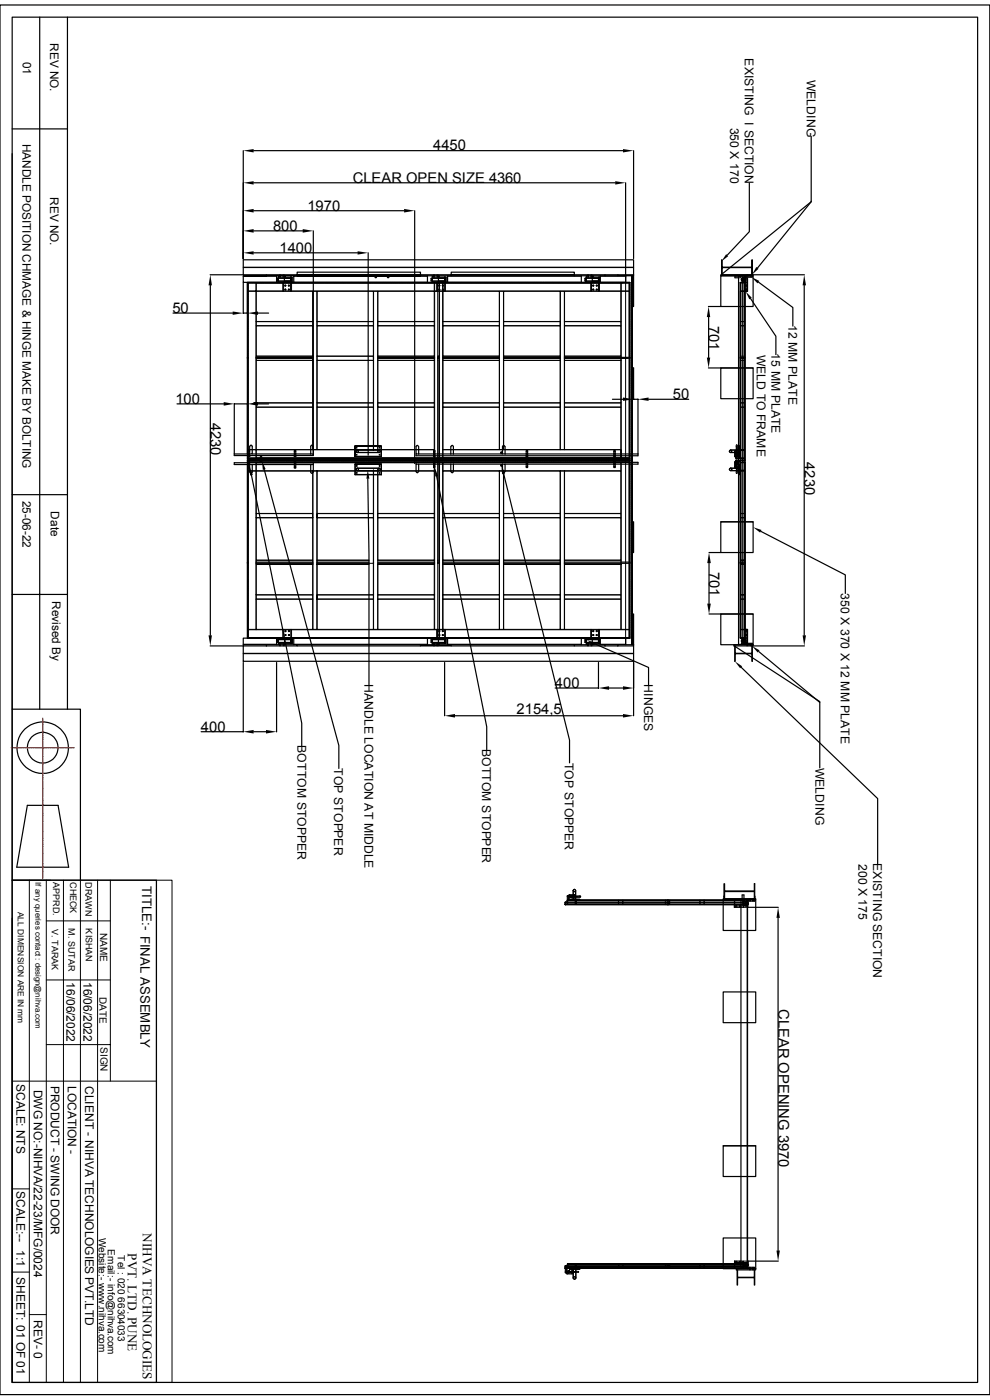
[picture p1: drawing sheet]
<svg xmlns="http://www.w3.org/2000/svg" width="210mm" height="297mm" viewBox="0 0 210 297" stroke-linecap="round" stroke-linejoin="round" font-family="sans-serif">
<g fill="none" stroke="#000" stroke-width=".25">
<path d="M0 1.1h210v294.8h-210zM2.6 3.6h204.8v289.7h-204.8zM8.4 3.6v146.9M14.3 3.6v146.9M2.6 32.6v117.9h14.5v36.2M2.6 27.3h11.7M51.6 32v22.9M53.8 32h78.4M53.8 38.8h76.7M132.7 38.8v21.1h-5.4v-1.3M134.4 32v22.9M159 38.8v10.3l-4.7 5"/>
<path d="M172.1 29v13.8l-11.4 14.1M44.6 58.3h7M51.6 58.6v1.3h7.1v-1.3M51.6 59.9v6.6M52.5 59.9l.1 16.1zM52.5 59.9v6.6M52.5 59.9h.1M52.5 59.9v.3v-.3h.2M52.5 59.9h81.1M53.8 53.6h22.1M53.8 44.7h31.9M53.8 49h10.4"/>
<path d="M56.1 59.9h-3.6M56.2 59.9h1.2M56.5 58.3h6.5v.2h-6.5zM56.5 58.5l-4.9 .1 7.1-.1M56.5 58.3h-4.9v-3.2h82.8v3.2M57.4 59.9h.3M57.8 59.9h4M58.9 59.6h.1zM59.1 58.5v.3h1.2v-.3M59.1 59.1h-.3v.5h.3M60.3 58.8h1.6M60.3 58.8v1.1h-.1"/>
<path d="M60.5 58.5v.3h-.2M61.6 58.8l.1 1M61.6 58.8v1.1M61.9 58.8v1h-2.8v-1M61.9 59.9h1.1M61.9 58.8v1M62.3 58.5v.1M62.3 58.6h7.1M63 58.5h26.2M63 57.7h26.2v.6h-26.2zM63 58.3h.1M63 58.3h26.2"/>
<path d="M63.1 59.9h.3M63.5 59.9h4M66.5 49v47.6h-3.8M67.6 59.9h1.1M68.8 59.9h.3M69.2 59.9h4M69.6 58.6h10M73.2 59.9h.3M73.6 59.9h.8M74.5 59.9h.3M74.8 59.9h4M78.1 53.6v43"/>
<path d="M78.9 59.9h.3M79.3 59.9h.8M79.8 58.6h2.5M80.1 59.9h.3M80.5 59.9h4M82.5 58.6h8.2M84.6 59.9h.3M85 59.9h1.1M86.2 59.9h4M88 44.7v53.6M89.2 58.3h-26.2M90.3 59.9h.3"/>
<path d="M90.6 59.9h1.2M90.7 58.5v1.4h-28.4v-1.3M91.6 59.3h.1M91.6 59.2v.2zM91.7 59.1h-.3v.5h.3M91.7 58.5v.3h1.3v-.3M91.7 58.8v1h2.9M92.9 60v16M93 58.8h1.6M93 58.8v1.1l-.1 .1h40.6M93.2 58.5v.3h-.2M93.2 59.9h-40.7"/>
<path d="M93.2 60v36.3M93.6 59.9h-1.7M93.9 59.9h-.3M94.3 58.8v1.1M94.6 58.8v1zM95 58.6v1.3h28.3v-1.3M95 58.5v.1M95.7 57.7h26.1v.6h-26.1zM95.7 58.3h26.1M95.7 58.3v.2h-6.5M95.7 58.3h-6.5v.2M95.7 58.5h35.4"/>
<path d="M98 59.9h-4M98.4 59.9h-.3M99.6 59.9h-1.1M99.7 59.9h4M103.8 59.9h.3M104.1 59.9h1.2M105.4 59.9h3.9M109.4 59.9h.3M109.8 59.9h1.2M111 59.9h4M115.1 59.9h.3M115.5 59.9h1.1"/>
<path d="M116.7 59.9h.3M117.1 59.9h3.6M120.8 59.9h.3M121.2 59.9h1.1M121.8 58.3h6.6v.2M121.8 58.3v.2M122.4 59.9h.3M122.8 59.9h3.9M123.3 58.5l-28.3 .1M124.2 59.1h.1zM124.4 58.5v1.3h2.9l-.1-1M124.4 59.1h-.3v.5h.3"/>
<path d="M125.6 58.8h1.4v1.1M125.6 58.8v1.1M125.6 58.5v.3h-1.2M125.9 58.5v.3h-.3M126.8 59.9h1.2M127 58.8v1M127.2 58.8h-.2M127.2 58.8h.1M127.3 58.5h5.4M128.1 59.9h.3M128.4 58.3h2.7M128.4 59.9h4"/>
<path d="M131.1 58.3h3.3v.2h-3.3zM132.5 59.9h1.1v16.1l-.1-16M133.3 59.9h.3v.3l-.1-.2M133.6 59.9h.1M133.5 60h.1M134 58.5v37.8M134.1 58.5v37.8M134.2 58.5v6.5h.2v-6.5M152.9 58.3h6.9v.2h-6.9zM152.9 58.5h6.9v6.5h-6.9zM153.1 57.7v.6M153.1 55.1l.1 1.6h6.3l.1-1.6v3.2l-.1-1.5h-6.3l-.1 1.5z"/>
<path d="M156.7 58.6h-.8v.3h.8M156.7 58.5v78.3M158 59l.2 .2-.2 .4M158.1 59.9h.2v1.9M158.1 58.9l.1 .3-.1 .5M158.1 58.8h.1M158.1 58.5v78.3M158.2 58.5v.3h1.4v-.3M158.3 59.9v-.9h.3v2.8h-.5M159.6 57.7v.6h11M160.9 59.9l7.3 5.3v4M172.1 42.7l-19.1 15.6"/>
<path d="M36.7 66.4h12.7M44.6 60.5v74.3M51.6 66.4h.9M52.5 60.2v.3M52.5 60.6v1.2M52.5 61.8v.3M52.5 62.2v3.6M52.5 65.9v.3M52.5 66.3v1.1M52.5 67.5v4M52.5 71.6v.3M52.5 72v1.1"/>
<path d="M52.5 73.2v24.8M52.6 76h.1M52.6 75.8h-.1v20.5M54.3 76h12.1M54.3 75.8h12.1M54.7 66.4h2.3M79.2 76h.1M79.2 75.8h.1M80.1 76h12.1M80.1 75.8h12.1M92.9 75.8v20.5M93.9 75.8h12.1"/>
<path d="M93.9 76h12.1M106.8 75.8h12.1M106.8 76h12.1M119.7 75.8h13.9v20.5M119.7 76h13.8M133.6 60.2v.3M133.6 60.6v1.2M133.6 61.8v.3M133.6 62.2v3.6M133.6 65.9v.3M133.6 66.3v1.1M133.6 67.5v4"/>
<path d="M133.6 71.6v.3M133.6 72v1.1M133.6 73.2v47.8M134.2 78.1h.2v6.5h-.2zM150.3 78.1h9.5M150.3 65h2.6M150.3 67.3v8.6M152.9 78.1h6.9v6.5h-6.9zM159.2 63.3l5.4 8v3.9M170.6 60.5v74.3M37.5 85.7h10M49.7 96.3h3"/>
<path d="M52.5 97.2v.4zM52.5 98.6l.1 20.9M52.5 85.7h-2.8v10.9h3M52.5 96.6v.6h.1M52.7 99.1h.3v.2h-.3zM52.7 95.5h.3v.3h-.3zM52.7 99.1v-1.2h.3v1.2M52.7 95.8v1h.3M52.7 98.2h-3v.4h3M53 96.6h9.4M53 98.2h9.4M53 98.6h.5v1.6l-.2 .2-.3-.2v-.9"/>
<path d="M53 95.5v-.8l.3-.3 .2 .3v1.6h-.5M53 95.8v1.1h-.3v-.1M53.1 97.7l-.6-.1v.6M53.1 97.6h-.5l40.6 .1M53.1 98.1l-.6-.1v23M53.2 97.7h.3M53.2 97.6h.3M53.2 98.1h.3M53.5 96.3h8.9M53.5 98.6h8.9M53.6 97.7h1.1M53.6 97.6h1.1"/>
<path d="M53.6 98.1h1.1M54.7 85.7h2.3M54.8 97.7h4M54.8 97.6h4M54.8 98.1h4M55.2 97.7h.3v.2l-.1 .1zM55.2 96.9h.3v.2l-.1 .1zM56 99.6l15.9 58.6v4.8M58.9 97.7h.3M58.9 97.6h.3M58.9 98.1h.3M59.3 97.7h1.1"/>
<path d="M59.3 97.6h1.1M59.3 98.1h1.1M60.5 97.7h4M60.5 97.6h4M60.5 98.1h4M62.4 95.8h.3v1h-.3zM62.4 98.1h.3v1h-.3zM62.4 95.8v-.3h.3v.3M62.4 96.8v.1h.3v-.1M62.4 98.1v-.2h.3v.2M62.4 99.1v.2h.3v-.2M62.7 98.2h3.8v2"/>
<path d="M62.7 98.6h3.2M64.6 97.7h.3M64.6 97.6h.3M64.6 98.1h.3M64.9 97.7h1.2M64.9 97.6h1.2M64.9 98.1h1.2M66.2 97.7h3.9M66.2 97.6h3.9M66.2 98.1h3.9M66.4 94.7l-.2-.3-.3 .3v1.6M66.5 96.3h-3.8"/>
<path d="M66.5 98.6h-.6v1.6l.3 .2 .2-.2M70.2 97.7h.3M70.2 97.6h.3M70.2 98.1h.3M70.6 97.7h1.2M70.6 97.6h1.2M70.6 98.1h1.2M71.8 97.7h.3M71.8 97.6h.3M71.8 98.1h.3M72.2 97.7h3.6M72.2 97.6h3.6"/>
<path d="M72.2 98.1h3.6M75.3 98.5h5.6zM75.3 94.6v2.3zM75.3 98.5l.1 2.2M75.3 94.6h5.6l-5.6 .1M75.4 98.5v2.2h5.5M75.6 94.9l.1 .1h-.1zM75.6 96.4l.1 .1h-.1zM75.6 98.8l.2 .1h-.2zM75.8 99.8l-.3-.2 .3-.3h4.6l.3 .3-.3 .2M75.8 95.5l-.3 .3 .3 .2h4.6l.3-.2-.3-.3M75.8 99.9h4.6"/>
<path d="M75.8 95.5h4.6M75.9 97.7h.3M75.9 97.6h.3M75.9 98.1h.3M76.3 97.7h1.1M76.3 97.6h1.1M76.3 98.1h1.1M77.5 97.7h.3M77.5 97.6h.3M77.5 98.1h.3M77.9 97.7h4M77.9 97.6h4"/>
<path d="M77.9 98.1h4M80.5 98.8l.1 .1h-.2zM80.5 96.4l.1 .1h-.2zM80.5 94.9l.1 .1h-.2zM80.9 98.5v2.2zM80.9 94.6v2.3l-5.6-.1h5.6v-2.1M82 97.7h1.1M82 97.6h1.1M82 98.1h1.1M83.2 97.7h.3M83.2 97.6h.3M83.2 98.1h.3"/>
<path d="M83.6 97.7h3.9M83.6 97.6h3.9M83.6 98.1h3.9M87.6 97.7h1.2M87.6 97.6h1.2M87.6 98.1h47.7v.4h-4.8M88.3 96.3v.4h3.7M88.3 98.1v.4M88.8 94.7l-.3-.2-.2 .2v1.6h.5M88.8 96.3h3.2M88.8 98.5h3.2M88.8 94.7v1.6"/>
<path d="M88.9 97.7h.3M88.9 97.6h.3M89.2 97.7h44.4M89.2 97.6h44.4M92 99h.2v.2h-.2zM92 95.8h.2v1h-.2zM92 96.8v.1h.2v-.1M92 95.8v-.2h.2v.2M92 98h.2M92.2 96.3h14.4M92.2 98.5h14.4M92.2 96.7h19.4"/>
<path d="M92.2 98v-.2h-.2v1.2M92.2 98v1M92.9 97.2h40.7M92.9 96.7v.5M92.9 97.2l40.6 .1h-80.9l40.6-.1M92.9 97.3v.3M92.9 98.5v21M92.9 97.7v.4M92.9 97.6l40.7 .1zM93.2 98.5v21M93.2 97.3v.8M93.2 96.7v.5"/>
<path d="M95.6 94.7v1.6M95.6 98.5v1.5M95.7 94.7l.2-.2 .3 .2v1.6M96.2 98.5v1.5l-.3 .3-.2-.3M106.3 96h.2v.1l-.1 .1zM106.3 98.6h.2v.2h-.1zM106.6 98.5h.5v1.5l-.3 .3-.2-.3zM106.7 94.6l.1-.1 .3 .2v1.6h-.5zM107.1 96.3h4.5M107.1 98.5h4.5M111.6 98h.3v1h-.3zM111.6 95.6h.3v.2h-.3z"/>
<path d="M111.6 99v.2h.3v-.2M111.6 98v-.2h.3v.2M111.6 95.8v1.1h.3v-.1h-.3M111.9 96.3h18.3M111.9 98.5h18.3M111.9 96.7h18.3M111.9 95.8v1M129.9 84.7h2.3M130.2 97.8h.3v.2h-.3zM130.2 99h.3v.2h-.3zM130.2 95.8h.3v1h-.3zM130.2 95.8v-.2h.3v.2"/>
<path d="M130.2 96.8v.1h.3v-.1M130.2 98v1M130.5 96.3h4.8M130.5 98v1M133.6 98.5v21h-13.9M133.6 96.7v1.4M134 96.7v1.4M134 98.5v38.3M134.1 96.7v1.4M134.1 98.5v38.3M134.4 84.6v.1h.9M135.3 84.7v12h-4.8"/>
<path d="M137.6 84.7h8.5M155 99.9h1.3M155 95.5h1.3M155 95.5l-.3 .3 .1 .1 1.1 .1M155.9 99l.1 .2h.7M155.9 99.1l.1 .2M156 97.8l-.1 .2v1.1M156 97.8h.7M156.1 98.3h.1M156.1 97.6v.2v-.2h.6M156.1 97.2v-.3v.3h.6M156.1 96.4l.1 .2h.3"/>
<path d="M156.1 98.3v.1M156.2 95.5v-1.1h.2v1.1M156.2 99.9v.5h.2v-.5M156.2 96.3h.2M156.2 99.2v.1M156.3 99.3h-1.3l-.3 .3 .3 .2M156.3 94.7v.9M156.3 96.9v.3v-.3M156.3 96.3l-.1 .1M156.3 98.5h.1M156.3 99.2v.8M156.3 97.6v.2z"/>
<path d="M156.3 97.6h.1M156.3 99.3h.4M156.3 99.9h.4M156.3 95.5h.4M156.3 96.3l.1 .3M156.3 94.7v-.3v1.2M156.4 99.2v.1M156.5 98.3h.1M156.7 95.6h-.7l-.1 .2v1.1h.8M2.6 104.9h11.7M52.6 119.3h.1M52.6 119.3v16h40.6v-16"/>
<path d="M52.6 119.3v16M53.3 100.8l10.7 52.6v4.9M54.3 119.5h12.1M54.3 119.3h12.1M67.2 119.5h11.1M67.2 119.3h11.1M75.3 100.7h5.6M75.6 100.2l.2 .2h-.2zM78 101.6l.3 16v27.7M79.2 119.5h.1M79.2 119.3h.1M80.1 119.5h12.1"/>
<path d="M80.1 119.3h12.1M80.5 100.2l.1 .2h-.2zM88.8 100l-.3 .3-.2-.3v-1.5h.5v1.5M92.6 101l10.7 53.2v4.8M92.9 119.3v16M93.9 119.5h12.1M93.9 119.3h12.1M106.8 119.5h12.1M106.8 119.3h12.1M106.8 100.5l14 56.5v4.8M119.7 119.3h13.8M133.5 119.3v16h-40.6"/>
<path d="M133.5 119.3l.1 16.1h-1.1M134.2 110.7h.2v6.5h-.2zM150.4 117.2h2.5M150.4 119.5v8.6M152.9 110.7h6.9v6.5h-6.9zM152.9 110.7h6.9M156.3 100v.3zM161.4 112.7l17.9 9.3v3.9M2.6 126.1h11.7M51.6 137v3.3h82.8v-3.3M52.5 135.4h3.6M52.5 135.1v.3h.2"/>
<path d="M52.5 134v1.4M52.5 121.1v1.1M52.5 122.3v.3M52.5 122.7v4M52.5 126.7v1.2M52.5 128v.3M52.5 128.4v3.9M52.5 132.4v1.2M52.5 133.6v.3M52.6 135.3h40.6M52.6 135.3l-.1 .1M56.2 135.4h1.2"/>
<path d="M56.5 137h-11.9M56.5 136.8l-4.9-.1 7.1 .1M57.4 135.4h.3M57.8 135.4h4M58.7 136.7v-1.3h-7.1v1.3M58.9 136h.1M59 136v.1zM59.1 135.7h-.3v.6h.3M59.1 136.8v-.3h1.3v.3M60.4 135.4v1.1M60.4 136.5h.1v.3M60.4 136.5h1.6"/>
<path d="M61.7 135.4v1.1M61.9 135.4h1.1M61.9 135.5v1zM61.9 135.5h-2.8v1M62.3 136.8h28.4M62.3 136.7v-1.3h28.4v1.3M63 137h26.2M63 136.8v.2h-6.5M63 136.8h-6.5v.2M63 136.8h26.2M63.1 135.4h.3M63.5 135.4h4"/>
<path d="M67.6 135.4h1.1M68.8 135.4h.3M69.2 135.4h4M73.2 135.4h.3M73.6 135.4h.8M74.5 135.4h.3M74.8 135.4h4M78.9 135.4h.3M79.3 135.4h.8M80.1 135.4h.3M80.5 135.4h4M84.6 135.4h.3"/>
<path d="M85 135.4h1.1M86.2 135.4h4M89.2 136.8h6.5v.2h-6.5zM90.3 135.4h.3M90.6 135.4h1.2M91.7 136.1h.1M91.7 136.8v-.3h1.3v.3M91.7 135.7h-.3v.6h.3M92.9 135.3h40.6M93 136.5h.2v.3M93 135.4v1.1M93 136.5h1.6"/>
<path d="M93.6 135.4h-1.7M93.9 135.4h-.3M94.3 135.4v1.1v-1h-2.6v1M94.6 135.5h-.3M94.6 135.5v1zM95 136.7v-1.3h28.3v1.3M95.7 137h26.1M95.7 136.8h26.1M98 135.4h-4M98.4 135.4h-.3M99.6 135.4h-1.1M99.7 135.4h4"/>
<path d="M103.8 135.4h.3M104.1 135.4h1.2M105.4 135.4h3.9M109.4 135.4h.3M109.8 135.4h1.2M111 135.4h4M115.1 135.4h.3M115.5 135.4h1.1M116.7 135.4h.3M117.1 135.4h3.6M120.8 135.4h.3M121.2 135.4h1.1"/>
<path d="M121.8 136.8h6.6v.2M121.8 136.8v.2h6.6M122.4 135.4h.3M122.8 135.4h3.9M123.3 136.7l-28.3 .1M123.3 136.7v.1M124.2 135.7h.1zM124.4 135.7h-.3v.6h.3M124.4 136.8v-.3h1.2v.3M125.6 135.4v1.1M125.6 136.5h.3v.3M125.6 136.5h1.4"/>
<path d="M126.2 136.6l11.4 5v3.8M126.8 135.4h1.2M127 135.4v1.1M127 136.5h.2M127 135.5v1M127.2 135.5h-2.8v1M127.2 135.5v1M127.2 136.5h.1M127.2 135.5l.1 1M127.3 136.7v-1.3h5.4v1.3l-5.4 .1M128.1 135.4h.3M128.4 137h2.7"/>
<path d="M128.4 136.8h2.7M128.4 135.4h4M132.7 135.4v1.4M133.5 135.3h.1M133.6 121.1v1.1M133.6 122.3v.3M133.6 122.7v4M133.6 126.7v1.2M133.6 128v.3M133.6 128.4v3.9M133.6 132.4v1.2M133.6 133.6v.3"/>
<path d="M133.6 134v1.4M133.6 135.1v.3h-.3M134.2 136.8v-6.5h.2v6.5M134.4 136.8v.2h-3.3M134.4 136.8h-3.3v.2M150.4 130.3h9.4M152.9 130.3h6.9v6.5h-6.9zM155.7 136.8h4.1v.2h-4.1zM155.8 137.1l18.1 11.7v.2M158.1 133.5h.2v1.9M158.1 135.6l.1 .2-.1 .5M158.1 135.6a.45 .45 0 0 1 0 .8"/>
<path d="M158.1 135.4h.2M158.1 136.5h.3M158.3 133.5h.3v2.9h-.3v-1M158.4 136.8v-.3h1.2v.3M159.6 137v3.3l-.1-1.6h-3.5l-.1 1.6v-3.3l.1 1.6h3.5v-1.6h11.1M161 138.2l12.9 10.8v13.9M2.6 150.5v36.2M42.7 155.2h8.9M51.6 140.5v14.8M53.8 155.2h2.6M58.7 140.5v14.8M94.3 140.5v11.3"/>
<path d="M96.5 151.8h35.7M127 140.5v5.5h-9.2M129.2 146h3M134.4 140.5v11.3M157.2 141.6l29 27.8v13.9M5.8 170.9h6.5l2.3 13.1h-11zM2.6 186.7h30.6v106.6h-30.6zM2.6 194.8v98.5M119.9 191.4h.1M119.9 191.9h.1M120 191.4v.5h21.8M120 191.4l-.1 .5"/>
<path d="M120 191.4h21.8M120 191.5h-.1M120.4 190.2h.1M120.4 190.2h.2zM120.4 190h.2h-.2v1M120.4 191.1v.4h21.4M120.4 191h21.4v.9M120.4 191.1v.2M120.4 191.1h.1M120.4 191.3h.1M120.4 191v.1M120.4 191v.1h21.4"/>
<path d="M120.6 191v-1l.2-.2 1.2 .1v1.1h.9M121.1 190l-.2 .1v.2l.2 .1 .2-.2M121.1 190l.2 .2M121.3 190.2h.1M121.3 190.2v.1M122 190.2h.9M122 190.3h.9M122.1 188.9l-.3-.2-.1 .1-.1 1M122.1 188.9v1.3M122.1 190.3v.5M122.1 190.1h1v.2h-1M122.9 190.2h.2v.1h-.2z"/>
<path d="M123 190.8h-1h1v.2M141.8 191.9h-21.8M153.4 190.7h6.9v.2h-6.9zM153.4 190.9h6.9v6.5h-6.9zM153.6 187.5h.1v1.5h6.3l.1-1.5v3.2l-.1-1.6h-6.3v1.6h-.1zM153.6 190.1v.5M153.6 190.6v.1M155.8 191.9v.3h1.4M155.8 192.2v.3h1.4M157.2 191h-15.6v.5h15.6M157.2 191.4h-15.6v.5h15.6M157.2 190.9v78.3"/>
<path d="M157.4 190.7v-.8h.4v.8M158.6 191.3l.1 .3-.1 .4M158.6 190.9v78.3M158.6 191.2h.1M158.6 192.2v.3M158.6 192.5h6.5M158.6 191.3l.1 .3-.1 .5M158.7 190.9v.3h1.4v-.3M160.1 190.1v.5M165.1 194.7v70.6M153.4 210.4h6.9v6.6h-6.9zM153.4 243.1h6.9v6.5h-6.9z"/>
<path d="M153.4 243.1h6.9M119.9 268.6v.4zM119.9 269v.1M119.9 269.8h.1M119.9 270h.2zM119.9 269.8h.2zM119.9 269.1v.9M119.9 269.1h.2v.9l.2 .2M119.9 269l.1 .1M120 269l21.8 .1zM120 268.6h-.1M120 268.5h21.8v.5"/>
<path d="M120 268.5l-.1 .1M120 268.5l-.1 .5M120.3 270.3h1.1M120.4 268.5h.1M120.4 268.1l21.4 .1zM120.4 268.2v.5h21.4v-.5M120.4 268.2v.3M120.4 268.1v.1M120.6 270h.1M120.6 269.7h.1M120.6 269.6v.1M120.7 269.9h.1"/>
<path d="M120.7 269.8v.1M120.7 269.8h.1M121.5 270l-.2 .2M121.5 269.8h1.1l-.3 .1M121.5 269.2h1.5M121.5 269.7h.1M121.6 269.3v.5M121.6 270.1l-.2 .1M122.2 269.3v.5M122.2 269.7h.5v.2h-.5v1.2M122.3 269.8l-.8 .1 .1 1.2 .3 .3 .2-.3M123 269.2v-.1h-1.5v.9"/>
<path d="M123 269.2l-1.5 .1M123 269.1h.1M153.4 262.6h6.9v6.6h-6.9zM156.2 269.2h4.1v.2h-4.1zM156.4 269.4l.1 1.6h3.5l.1-1.6v3.2l-.1-1.5h-3.5l-.1 1.5zM157.2 267.5h-1.4v.3M157.2 267.8h-1.4v.3M157.2 268.1h-15.6v.6h15.6M157.2 268.5h-15.6v.6h15.6M158.6 268l.1 .2-.1 .5M158.6 268a.45 .45 0 0 1 0 .7M158.6 267.5h6.5"/>
<path d="M158.6 268.9h.3M158.7 267.5l-.1 .3M158.9 269.2v-.3h1.2v.3"/>
<circle cx="79.7" cy="58.8" r=".17"/>
<circle cx="82.3" cy="58.8" r=".17"/>
<circle cx="55.4" cy="97.8" r=".17"/>
<circle cx="55.4" cy="97" r=".17"/>
<circle cx="106.4" cy="98.7" r=".17"/>
<circle cx="106.4" cy="96.1" r=".17"/>
<circle cx="156.3" cy="98.2" r=".22"/>
<circle cx="156.3" cy="96.5" r=".22"/>
<circle cx="156.3" cy="98.3" r=".17"/>
<circle cx="156.3" cy="96.5" r=".17"/>
<circle cx="9.1" cy="158.6" r="5.5"/>
<circle cx="9.1" cy="158.6" r="3.3"/>
<circle cx="121.1" cy="190.2" r=".22"/>
<circle cx="121.1" cy="190.2" r=".17"/>
<circle cx="120.6" cy="269.8" r=".22"/>
<circle cx="120.6" cy="269.8" r=".17"/>
</g>
<g fill="none" stroke="#808080" stroke-width=".25">
<path d="M52.6 75.8v20.5M133.5 75.8v20.5M52.6 96.6v.6h2.6M52.6 98.6v20.9M55.2 97.7h-2.6v.5M55.5 97.2h37.7M55.5 97.7h37.7M133.5 96.7v.5M133.5 97.7v.4M133.5 98.5v21M156.2 94.7h.1M156.3 94.7h.1"/>
<path d="M156.2 100.2h.1M156.3 100.2h.1M122.9 190.1v.1M122.9 190.3h.1M141.6 191.1h15.6M141.6 191.9h15.6M122.4 269.7v.1M122.4 269.9h.1M141.6 268.2h15.6M141.6 269h15.6"/>
</g>
<g fill="none" stroke="#000" stroke-width=".21">
<path d="M51.6 56.7h82.8M51.6 56.8h82.8M52.5 59.9v37.3l81.1 .1M52.5 59.9h81.1v37.3M52.6 59.9v37.3M52.6 60h80.9M54.3 59.9v25.6h-.4h.4v.9M58.9 59.1v.5M58.9 59.1h.1M59 59.1v.5M59.1 59.6h2.5M59.1 59.1h2.5"/>
<path d="M59.3 58.3v.5M59.5 58.3v.5M60 59.9v1.9M60 58.5v.3M60.1 58.3v.2M60.2 59.9v1.9M60.3 58.3v.5M60.3 59h1.3M61.6 59.9v1.9M61.6 59.6h-2.5M61.6 59h-2.5M61.8 59.9v1.9"/>
<path d="M63 58.3h.1M63 58.3h26.2M69.4 58.6h.2M79.6 58.6h.2M82.3 58.6h.2M89.2 58.3h.1M91.7 59.3l-.1 .1M91.7 59.6h2.6M91.7 59.1h2.6M91.9 58.5v.3M92 58.3v.2M92.2 58.3v.2"/>
<path d="M92.2 58.5v.3M92.6 59.9v1.9M92.7 58.3v.5M92.8 59.9v1.9M92.9 58.3v.5M93 59h1.3M93.2 60h-40.6v16M94.3 59.9v1.9M94.3 59.6h-2.6M94.3 59h-2.6M94.5 59.9v1.9M95.7 58.3h.1"/>
<path d="M95.7 58.3h26.1M121.8 58.3h.1M124.2 59.1v.5M124.2 59.6h.1M124.3 59.1v.5M124.4 59.1h2.6M124.6 58.5v.3M124.6 58.3v.2M124.8 58.3v.5M125.3 59.9v1.9M125.4 58.3l-.1 .5M125.5 59.9v1.9"/>
<path d="M125.6 58.3v.5M125.6 59h1.4M127 59.9v1.9M127 59.6h-2.7M127 59.6h-2.6M127 59h-2.6M127.2 59.9v1.9M132.2 59.9l-.4 .1v1.7M132.7 59.9v75.5M133.5 59.9v37.3M153.1 58.3h.1M157 60l.1 16"/>
<path d="M157.1 60l-.1 37.2M157.1 58.6v.3h-.4M157.1 59.9h.5v16.1h-.6v-16M157.1 59.9v16.1M157.1 59.9l-.1 .1M157.1 59.9h.5M157.1 59.9v.1M157.1 59.9v37.3M157.4 58.5v.3h.7M157.4 59.9l.6 .1v16h-.6zM157.5 59.2l.5 .1M157.6 59.1l.1 .5"/>
<path d="M157.7 59.1l-.1 .5M157.8 59.1l.1 .5M157.9 59.1l-.1 .5M157.9 59.9l.1 .1M157.9 59.9h-.5M157.9 59.9v37.4h-.3v.3M157.9 59.9h-.8v37.3M157.9 59.9v37.3h-.3M157.9 59.9v37.8M158 60h.1M158 58.6h-1.3M158 59.9h.1"/>
<path d="M158 58.5v78.3M158 59.4h-.5M158.1 59a.48 .48 0 0 0-.7 0 .48 .48 0 0 0 0 .7 .48 .48 0 0 0 .7 0M158.1 58.9a.52 .52 0 0 0-.7 .1 .52 .52 0 0 0 0 .7 .52 .52 0 0 0 .7 0M158.3 59.9h.3M158.5 58.3v.5M158.7 58.3v.2M158.7 58.5v.3M159.1 58.5v.3M159.1 58.3v.2M159.3 58.3v.5M159.6 58.3h-6.5"/>
<path d="M52.5 75.9h.1M52.6 75.8v21.4h40.6M52.6 61.8h13.7v6.4h-11.9v-6.4M52.6 61.7h39.5v-1.7h-37.7v1.7M54.3 75.9h12.1M54.4 76.5h11.9v9h-11.9zM54.4 69.1h11.9v6.5h-11.9zM54.4 75.6h11.9v.9h-11.9zM54.4 68.2h11.9v.9h-11.9zM67.2 68.2v-6.4h-.8v24.6M67.2 68.2v18.2M67.3 76.5h11.9v9h-11.9z"/>
<path d="M67.3 69.1h11.9v6.5h-11.9zM67.3 61.8h11.9v6.4h-11.9zM67.3 75.6h11.9v.9h-11.9zM67.3 68.2h11.9v.9h-11.9zM79.2 75.9h.1M80.1 69.1v7.4h12v-.9h-12v9.9h12v.9h-12v-.9v.9M80.1 76.5h12v9h-12zM80.1 69.1h12v6.5h-12zM80.1 61.8h12v6.4h-12zM80.1 68.2v-6.4h-.9v24.6M80.1 68.2h12v.9h-12v-.9v.9M80.1 75.9h12.1"/>
<path d="M92.2 60h1.7v1.7h-1.7zM92.9 76.5h.1M92.9 75.9v21.7M92.9 75.6h.3M93.9 69.1v17.3M93.9 61.8v7.3M94 76.5h11.9v9h-11.9zM94 69.1h11.9v6.5h-11.9zM94 61.8h11.9v6.4h-11.9zM94 75.6h11.9v.9h-11.9zM94 68.2h11.9v.9h-11.9zM94 61.8h-1.8v24.6"/>
<path d="M106 69.1v17.3M106.8 68.2v-6.4h-.8v7.3M106.8 68.2v18.2M106.8 76.5h12v9h-12zM106.8 69.1h12v6.5h-12zM106.8 61.8h12v6.4h-12zM118.8 68.2h-12v.9h12l.1-7.3h.8v24.6M118.9 69.1l-.1 7.4h-12v-.9h12v10.8h-12v-.9h12M119.8 76.5h11.9v9h-11.9zM119.8 69.1h11.9v6.5h-11.9zM119.8 75.6h11.9v.9h-11.9zM131.7 61.8v7.3h-11.9v-.9h11.9"/>
<path d="M131.7 61.7v-1.7h-37.7v1.7h39.5M131.8 61.8v35.4M133.5 61.8h-13.7v6.4h11.9M157 75.8l.1 21.4M157 75.8h.1M157.1 75.8v21.4M157.1 68.2h.9M157.1 75.6h.1M157.1 69.1h.9M157.1 76.5h.1M157.1 76.5h.8zM157.1 75.6h.8z"/>
<path d="M157.1 75.8h.5v21.4M157.1 75.8v21.4h.5M157.1 61.7h.8M157.1 60h.8M157.9 75.6h.1M157.9 76.5h.1M157.9 68.2h-.8v.9h.8M157.9 61.8v33.6M158 75.8v21.8M158 60.7h.6M158 60.5h.3M158 61.5h.3"/>
<path d="M158 61.3h.3M158 75.9l-.6-.1v21.8h.5M158.1 61.8h-1M158.3 61.6h.3M158.3 61.3h.3M158.3 60.5h.3M52.5 98.1h81.1v.4M52.5 99.9h26.7v-.2v.2h12.9v-1.7h-37.7v1.7M52.5 97.6v37.8zM52.5 97.6h81.1M52.5 99.9h13.8v9h-11.9v-9M52.6 97.7h80.9v37.6h-80.9z"/>
<path d="M52.6 97.7v.3h40.6M52.6 98l40.6 .1v.4M52.6 98.1l-.1 21.4h.1M52.6 98.1h40.6M52.6 97.7h40.6M52.6 97.7h80.9M52.6 95.4h13.7v-9h-11.9v9M52.6 95.4h26.6v.2v-.2h.9v.2v-.2h12v1.8h-37.7v-1.8M52.6 97.3h80.9M52.6 97.6l80.9 .1M52.6 97.7v37.6h40.6M52.7 96.3h.3"/>
<path d="M52.7 96.6h.3M52.7 98.2h.3M52.7 98.6h.3M52.7 96.7h.3M53.9 85.5h.1M54.3 86.4v10.8M54.4 85.5h11.9v.9h-11.9zM55.2 97.2h.3M62.4 96.3h.3M62.4 96.6h.3M62.4 98.2h.3M62.4 98.6h.3"/>
<path d="M62.4 96.7h.3M66.4 86.4v9h.8v-9M67.3 99.9h11.9v9h-11.9zM67.3 86.4h11.9v9h-11.9zM67.3 85.5h11.9v.9h-11.9zM75.8 99.9a.28 .28 0 0 0 .3-.3 .28 .28 0 0 0-.3-.3l4.6 .1a.26 .26 0 0 0-.3 .2 .26 .26 0 0 0 .3 .3M75.8 99.8h4.6M75.8 95.5h4.6M80.1 99.9h12v9h-12zM80.1 86.4h12v9h-12zM80.1 99.7v.2M80.1 86.4v9h-.9v-9"/>
<path d="M80.4 95.5a.28 .28 0 0 0-.3 .2 .28 .28 0 0 0 .3 .3h-4.6a.25 .25 0 0 0 .2-.3 .25 .25 0 0 0-.2-.2M92 96.3h.2M92 98.5h.2M92 96.7h.2M92.2 99.9v27.2M92.2 99.9v-1.7h1.7v1.7M92.2 86.4v9M92.9 96.3v.4M92.9 97.2h.1M92.9 98.1v21.2M92.9 97.2h40.6M92.9 97.7v.3h40.6v-.3"/>
<path d="M92.9 98l40.6 .1h-40.6M92.9 97.6h40.6M92.9 97.7h40.6M92.9 98.1v.4M93.2 96.3v.4M93.2 97.2h.1M93.9 99.9v33.6M93.9 86.4v10.8h-1.7v-1.8M94 99.9h11.9v9h-11.9zM94 86.4h11.9v9h-11.9zM94 98.2h37.7v1.7h-37.7zM94 85.5h11.9v.9h-11.9z"/>
<path d="M94 95.4h37.7v1.8h-37.7zM106 86.4v9h.8v-9M106.4 96.1h.1M106.4 98.7h.1M106.8 99.9h12v9h-12zM106.8 86.4h12v9h-12zM111.6 96.3h.3M111.6 98.5h.3M111.6 96.7h.3M118.9 86.4v9h.8v-9M119.8 85.5h11.9v.9h-11.9zM119.8 99.9h11.9v9h-11.9z"/>
<path d="M119.8 86.4h11.9v9h-11.9zM130.2 96.3h.3M130.2 98.5h.3M130.2 96.7h.3M133.5 97.6l.1 .1M133.5 97.7v37.6M133.6 97.6v37.8h-81.1l.1-37.3h1.7v10.8M133.6 96.3v.4M134 96.3v.4M134 98.1v.4M134.1 96.3v.4M134.1 98.1v.4"/>
<path d="M155 99.8h1.8M155 95.5h1.8M155 95.5a.28 .28 0 0 1 .2 .2 .28 .28 0 0 1-.2 .3h1.8M155.9 95.7l.1-.2h1v1.4h-1.1zM156.1 98.3l.1-.1 .3 .1-.2-.1-.2 .1M156.1 98.6v.3M156.1 96.4a.21 .21 0 0 1 .3-.1 .21 .21 0 0 1 .1 .3M156.1 96.4l.1 .2h.2M156.1 95.8v.4M156.1 96.9h.1M156.1 96.2h.9v.7h-.9M156.2 99.3v.6"/>
<path d="M156.3 98.7h.1M156.2 98.7h.1M156.2 95.5v.8M156.2 94.7h.2M156.3 99.9h.1M156.3 95.5h.1M156.3 95.6v.7M156.3 96.9h.1M156.3 98.5v.7M156.3 97.8v.2zM156.3 96.1h.1M156.4 99.3v.6"/>
<path d="M156.4 95.5v.8h-.1M156.4 99.2v-.6h-.2v.6M156.5 98.3l-.1 .3-.3-.2M156.5 98.3a.22 .22 0 0 1-.2 .3 .22 .22 0 0 1-.2-.3M156.7 97.8h.3v1.4h-.3M156.7 99.9h.1M156.7 95.5h.1M156.7 96.9h.3M156.7 95.6h.3M156.7 97.2h.3M156.8 98.7h.2M156.8 96.6h.2"/>
<path d="M156.8 99h.2M156.8 96.4h.2M156.8 95.1h.2M156.8 94.9h.2M156.8 98.5l.1 2.2zM156.8 94.6v2.3zM156.8 94.6h.2M156.9 98.5h.1v2.2M157 98.6h.1M157 98.6v.3h-.9M157 94.7v1.1h-.9M157 97.2h.1"/>
<path d="M157 97.7v.3h-.9v-.2M157 98.6h-.9v.3M157 97.2h.9M157 97.9h-1l-.1 1.2M157 99.3h-2a.28 .28 0 0 1 .3 .3 .28 .28 0 0 1-.3 .3M157.1 97.2h.1M157.1 97.7v21.8zM157.1 97.7v37.7M157.1 99.9h.9M157.1 95.4h.9M157.1 86.4h.9M157.1 97.6h-.4"/>
<path d="M157.1 97.6v.1M157.1 97.6h.4zM157.1 97.2h.3M157.1 97.6v21.9h.5M157.1 97.6v37.8M157.1 95.4h.8M157.1 95.6h.8M157.1 99.9h.8M157.1 98.2h.8M157.1 99.7h.8M157.4 97.6l.1 .4h-.4v37.4M157.4 98.1h-.3v37.3"/>
<path d="M157.5 97.3v.4zM157.5 97.6l.1 .1M157.5 97.6v.1M157.5 97.7h.4zM157.5 98l.1 .1zM157.5 97.2v.9M157.6 97.7v.3M157.6 97.7v21.8h-.5M157.6 97.7h-.6M157.6 98.1h.4v21.4h-.6v-21.4h.5M157.9 98.1v37.3M157.9 98.1h.1"/>
<path d="M158 98.1l-.1 21.4M158 97.6l-.1 .1M158 97.6h.1M158 98.1h.1M158 85.5h-.9v.9h.8M54.3 109v24.6M54.3 119.5h12.1M54.4 109.9h11.9v8.9h-11.9zM54.4 119.8h11.9v6.4h-11.9zM54.4 118.9h11.9v.8h-11.9zM54.4 109h11.9v.8h-11.9zM66.4 108.9v-9h.8v33.6h-.8v-24.5"/>
<path d="M67.2 119.5h12M67.3 119.7h11M67.3 109h11.9v.8h-11.9M78.3 118.8h-11v-8.9h11.9v9.8M78.3 119.8h-11v6.4h11.9v-6.4M80.1 109.9h12v8.9h-12zM80.1 119.8h12v6.4h-12zM80.1 118.9v.8zM80.1 108.9v-9h-.9v33.6h.9v-13.7M80.1 109.8h12v-.8h-12v9.8l12 .1v.8h-12M80.1 119.5h12.1M92.9 118.8h.1"/>
<path d="M92.9 119.5h.1M94 109.9h11.9v8.9h-11.9zM94 119.8h11.9v6.4h-11.9zM94 109h11.9v.8h-11.9zM94 118.9h11.9v.8h-11.9zM106 108.9v-9h.8v33.6h-.8v-24.5M106.8 109.9h12v8.9h-12zM106.8 119.8h12v6.4h-12zM106.8 109h12v.8h-12zM106.8 118.9h12v.8h-12zM119.8 109.9h11.9v8.9h-11.9zM119.8 119.8h11.9v6.4h-11.9z"/>
<path d="M119.8 109h11.9v.8h-11.9zM119.8 118.9h11.9v.8h-11.9zM156.2 100.2h.2M156.3 100h.1M156.8 100.2h.2M156.8 100.5h.2M156.9 100.7h.1M157 119.3l.1 16.1M157 119.3h.6v16.1M157.1 119.3v16M157.1 108.9h.9M157.1 118.8h.9"/>
<path d="M157.1 109.9h.9M157.1 119.8h.9M157.1 109h.8v.8h-.8zM157.9 119.3l.1 16M157.9 119.3h-.5v16.1h.5M157.9 118.9v.8h-.8M158 119.3v16M51.6 138.7h82.8M51.6 138.6h82.8M52.6 133.5h13.7v-6.4h-11.9v6.4M52.6 133.6h39.5M54.3 135.3v.1"/>
<path d="M54.4 126.2h11.9v.9h-11.9zM54.4 135.3h37.7M58.9 136l.1-.1v.1M58.9 135.9v.1M59.1 136.3h2.6M59.1 135.7h2.6M59.3 136.5v.5M59.5 136.8v.2M59.6 136.5v.3M60 133.5v1.9M60.1 136.5v.5M60.2 133.5v1.8"/>
<path d="M60.3 136.5v.5M60.4 135.3v.1M60.4 136.4h1.3M61.7 133.5v1.9M61.8 133.5v1.9M67.3 126.2h11.9v.9h-11.9M67.3 127.1h11.9v6.4h-11.9zM80.1 127.1h12v6.4h-12zM80.1 126.2h12v.9h-12zM91.6 135.9v.2M91.6 135.8v.2zM91.7 135.9v.2"/>
<path d="M91.7 136.3h2.6M91.7 135.7h2.6M91.9 136.5v.3M92 136.8v.2M92.2 136.8v.2M92.2 133.6h1.7M92.2 135.3h1.7M92.2 127.1v6.4h1.7M92.2 136.5v.3M92.6 133.5v1.9M92.7 136.5v.5M92.8 133.5l.1 1.8h40.6v-16l.1 16.1h-40.7"/>
<path d="M92.9 136.5v.5M93 136.4h1.3M93 135.3v.1M93.9 133.5h.1M94 133.6h39.5M94 127.1h11.9v6.4h-11.9zM94 126.2h11.9v.9h-11.9zM94 135.3h37.7M94.3 133.5v1.9M94.5 133.5v1.9M106.8 127.1h12v6.4h-12zM118.8 126.2h-12v.9h12"/>
<path d="M119.7 133.5v-33.6h-.8v33.6h14.6M119.8 133.5v-6.4h11.9v6.4M119.8 126.2h11.9v.9h-11.9zM124.2 136.3h.1zM124.2 135.7v.6M124.3 135.7v.6M124.4 136.3h2.6M124.4 135.7h2.6M124.6 136.5v.3M124.6 136.8v.2M124.8 136.5v.5M125.3 133.5v1.9"/>
<path d="M125.3 136.5l.1 .5M125.5 133.5v1.8l.1 .1M125.6 136.5v.5M125.6 136.4h1.4M127 133.5v1.9M127.2 133.5v1.9M131.8 135.3l.4 .1M131.8 133.5v-35.4h1.7v37.3M156.7 136.7h1.3M157 135.3l.1 .1M157 135.3h.1M157.1 126.2h.9"/>
<path d="M157.1 127.1h.9M157.1 133.5h1M157.1 126.2v.9h.8M157.1 133.6h.8M157.1 135.3h.8M157.5 136l.5-.2-.5 .2M157.5 136v.1M157.6 135.7l.2 .6a.28 .28 0 0 0 .2-.4 .28 .28 0 0 0-.5 0 .28 .28 0 0 0 .2 .4l.2-.1-.2-.5M158 135.3l-.1 .1M158 134.8h.6M158 134.6h.6M158 134h.3"/>
<path d="M158 133.8h.6M158 136l-.5 .1M158.1 136.5h-.8v.3M158.1 136.4a.49 .49 0 0 1-.7-.1 .49 .49 0 0 1 0-.7 .49 .49 0 0 1 .7 0 .5 .5 0 0 0-.7 .1 .5 .5 0 0 0 0 .6 .5 .5 0 0 0 .7 .1M158.1 135.4h-1M158.3 134h.3M158.3 135.3h.3M158.5 136.5v.5M158.7 136.8v.2M158.7 136.5v.3M159.1 136.5v.3M159.1 136.8v.2"/>
<path d="M159.3 136.5v.5M2.6 186.7h30.6M6.2 186.7v106.6M9.8 195.4h13.6M9.8 186.7v106.6M13.5 186.7v106.6M17.1 186.7v106.6M20.7 186.7v106.6M23.4 186.7v42.7M33.2 186.7h3.3v106.6h-3.3zM33.2 188.6v104.7M120 191.4h.4z"/>
<path d="M120 191.9h37.6M120 191.5h.3v.4M120 191.4h.4M120.4 191.1h37.2v.8M120.4 191.5v.4h37.2M120.4 191.1h37.2M120.4 191.3h.1M120.4 191h.1M120.4 191.1v.8M120.4 191v.1M120.7 190h.1M120.6 190.2h.1"/>
<path d="M120.7 190.2h.1M120.7 190v.8h1.3h-1.3v.2h.7v-1h.4v1M120.8 189.8l-.2 .1v1.1M121 190.8v.2M121.1 190a.22 .22 0 0 1 .3 .2 .22 .22 0 0 1-.3 .2 .22 .22 0 0 1-.2-.2l.2-.2M121.2 190.8v.2M121.9 189.8l.1 .1v1.1M122 191.1v.8M122 190.2h-.7v.1h.7M122.1 188.9v1.9M122.1 190.2v.1M122.1 188.9a.28 .28 0 0 1-.2 .3 .28 .28 0 0 1-.3-.3v1.9"/>
<path d="M122.1 190.1h-.8v.2h.8M122.2 191v.9M122.5 190.8v.2M122.7 190.8v.2M122.9 190.2v.1M122.9 190.1v.2M131.2 191v.9M131.2 191h.9v.9h-.9zM132.1 191v.9M141.1 191v.1M141.1 191.9h.1M141.1 191.1v.8z"/>
<path d="M141.6 191.9h16M141.8 191.4v.5M142 191v.9M142.1 191v.9M148.5 191v.9M149.4 191.9v-.9h-.9v.9M149.4 191v.9M153.6 190.7h.1M153.6 190.6l.1 .1M153.7 190.7h6.4M155.8 191v.9M155.9 191.1v.8"/>
<path d="M156 192.2v.3M156.1 191.9v.3M156.3 191.9v.3M156.3 192.2v.3M156.9 191.9v.6M157.1 191.9v.3M157.1 192.2v.3M157.2 191l.4 .1v.4h-.4M157.2 191.4h.4v.5M157.2 192.5h1.4M157.4 190.7v.3M157.6 191.1v.8"/>
<path d="M157.6 191.9v.3h-.4M157.6 191l-16 .1M157.6 191l.1 .1M157.6 191v.1M157.6 191.9h.1M157.6 191.9h-.4M157.6 191.4l.1 .5M157.7 191.1l-.1 .4M157.7 191.9h-.1M157.7 191.9h-37.8M157.8 190.7v.3M157.9 190.9v.3h.7"/>
<path d="M158 191.7l.5 .1M158 191.6l.5 .1M158.2 191.9l.1-.5 .1 .5M158.2 191.4v.6M158.4 191.4l-.1 .6M158.5 191h-38.1h21.4M158.5 192.3h.1M158.5 190.9v78.3M158.6 192.2h-.9v.3M158.6 191.3a.5 .5 0 0 0-.7 .1 .5 .5 0 0 0 0 .6 .5 .5 0 0 0 .7 .1 .49 .49 0 0 1-.7 0 .49 .49 0 0 1 0-.7 .49 .49 0 0 1 .7-.1M159 190.9v.3M159 190.7v.2"/>
<path d="M159.2 190.7v.2M159.2 190.9v.3M159.6 190.7v.5M159.9 190.7v.5M160.1 190.6v.1M9.8 207.9h13.6M2.6 229.4h30.6M9.8 221.6h13.6M2.6 252.2h3.6M2.6 269.9h3.6M6.2 278.9h3.6M120 268.6h.3v.4h37.4"/>
<path d="M120 268.6h.4M120.1 269.8h.2zM120.2 269.1v.9l.2 .3M120.3 269.1v.9h-.2h.2M120.3 269.8h.1M120.4 268.5l-.1 .1M120.4 268.5h.1M120.4 268.5l-.4 .1M120.4 268.7v.3h37.3M120.4 268.2h37.3M120.4 268.1v.1M120.5 268.2v.8"/>
<path d="M120.6 269.7l-.2 .1 .2 .2M120.6 269.6a.22 .22 0 0 1 .3 .2 .22 .22 0 0 1-.3 .2M120.6 269.7l-.1 .2 .1 .1M120.6 269.7a.17 .17 0 0 1 .3 .1 .18 .18 0 0 1-.3 .2M120.8 269.9h.7M120.8 269.8h.7M120.8 269.2l.7 .1M120.8 269.1v.9h.4h-.4M120.8 269.1v.1h.7M120.9 269.1h-.1M121 269.1v.2M121 269.9h.1"/>
<path d="M121.2 269.1v.9M121.2 269.1v.2M121.5 269.7h-.6v.2M121.6 269.7h.6M121.6 269.1v1M121.6 269.3v1.8a.3 .3 0 0 1 .3-.3 .3 .3 0 0 1 .3 .3M122 268.2v.8M122.1 269.3v1.8M122.2 269.8v.1h-.6M122.2 268.2v.8M122.3 268.1v1M122.3 269.8v.1"/>
<path d="M122.4 269.7v.2M122.5 269.1v.2M122.7 269.1v.2M131.2 268.1v1M131.3 268.2h.8v.8h-.8zM132.2 268.1v1M141.1 268.1v1M141.2 268.2v.8M141.8 268.1h-21.4h37.2M141.8 268.5v.6h-21.9M142 268.2v.8M142.1 268.1v1"/>
<path d="M148.5 268.1v1M148.5 268.2h.9v.8h-.9zM149.4 268.1v1M155.8 268.1v1M155.9 268.2v.8M156.1 267.5v.6M156.3 267.5v.6M156.9 267.5v.3M156.9 267.8v.3M157.1 267.5v.6M157.2 268.1l.4 .1M157.2 268.5h.4v.5"/>
<path d="M157.2 267.8h1.4M157.2 267.5h1.4M157.6 268.1l-16 .1M157.6 268.1l.1 .1M157.7 269h.1M157.6 268.2v.8M157.6 267.5v.6M157.6 268.2v.5h-.4M157.6 269l-.4 .1h1.3M157.6 269l-16 .1M157.6 269h-37.7M157.7 269l-37.7 .1"/>
<path d="M157.7 268.2v.8M157.7 268.2h-37.3M158.2 268.1l.1 .5M158.2 268.1l.2 .5M158.5 267.8h.1M158.5 268.2l-.5 .2M158.6 268.7a.49 .49 0 0 1-.7 0 .49 .49 0 0 1 0-.7 .49 .49 0 0 1 .7 0 .5 .5 0 0 0-.7 0 .5 .5 0 0 0 0 .7 .5 .5 0 0 0 .7 .1M158.6 268.4l-.6 .1M158.6 268.9h-.8v.3M159 268.9v.3M159 269.2v.2M159.2 269.2v.2"/>
<path d="M159.2 268.9v.3M159.6 268.9v.5M159.9 268.9v.5"/>
<circle cx="157.8" cy="59.3" r=".28"/>
<circle cx="157.8" cy="59.3" r=".31"/>
<circle cx="60.5" cy="61.4" r=".1"/>
<circle cx="60.5" cy="60.6" r=".12"/>
<circle cx="60.5" cy="60.6" r=".11"/>
<circle cx="60.5" cy="61.4" r=".12"/>
<circle cx="61.3" cy="61.4" r=".13"/>
<circle cx="61.3" cy="60.6" r=".12"/>
<circle cx="61.3" cy="61.4" r=".1"/>
<circle cx="61.3" cy="60.6" r=".11"/>
<circle cx="93.2" cy="61.4" r=".13"/>
<circle cx="93.2" cy="60.6" r=".12"/>
<circle cx="93.2" cy="61.4" r=".1"/>
<circle cx="93.2" cy="60.6" r=".11"/>
<circle cx="93.9" cy="60.6" r=".12"/>
<circle cx="93.9" cy="60.6" r=".11"/>
<circle cx="93.9" cy="61.4" r=".09"/>
<circle cx="94" cy="61.4" r=".12"/>
<circle cx="125.8" cy="61.4" r=".1"/>
<circle cx="125.8" cy="60.6" r=".12"/>
<circle cx="125.8" cy="60.6" r=".11"/>
<circle cx="125.9" cy="61.4" r=".12"/>
<circle cx="126.6" cy="60.6" r=".11"/>
<circle cx="126.6" cy="61.4" r=".12"/>
<circle cx="126.6" cy="61.4" r=".1"/>
<circle cx="75.8" cy="95.7" r=".24"/>
<circle cx="75.8" cy="99.6" r=".25"/>
<circle cx="80.4" cy="95.7" r=".24"/>
<circle cx="80.4" cy="99.6" r=".25"/>
<circle cx="155" cy="99.6" r=".25"/>
<circle cx="155" cy="95.7" r=".24"/>
<circle cx="60.6" cy="134.7" r=".11"/>
<circle cx="60.6" cy="133.9" r=".1"/>
<circle cx="60.6" cy="134.7" r=".1"/>
<circle cx="60.6" cy="133.9" r=".13"/>
<circle cx="61.3" cy="134.7" r=".11"/>
<circle cx="61.3" cy="133.9" r=".12"/>
<circle cx="61.3" cy="133.9" r=".1"/>
<circle cx="61.3" cy="134.7" r=".12"/>
<circle cx="93.2" cy="134.7" r=".11"/>
<circle cx="93.2" cy="133.9" r=".12"/>
<circle cx="93.2" cy="133.9" r=".1"/>
<circle cx="93.9" cy="134.7" r=".12"/>
<circle cx="93.9" cy="134.7" r=".11"/>
<circle cx="93.9" cy="133.9" r=".13"/>
<circle cx="94" cy="133.9" r=".1"/>
<circle cx="125.8" cy="133.9" r=".13"/>
<circle cx="125.8" cy="134.7" r=".1"/>
<circle cx="125.9" cy="133.9" r=".1"/>
<circle cx="126.6" cy="134.7" r=".11"/>
<circle cx="126.6" cy="133.9" r=".13"/>
<circle cx="126.6" cy="133.9" r=".1"/>
<circle cx="157.8" cy="136" r=".33"/>
<circle cx="121.8" cy="188.9" r=".23"/>
<circle cx="158.3" cy="191.7" r=".33"/>
<circle cx="158.3" cy="191.7" r=".28"/>
<circle cx="121.9" cy="271.1" r=".24"/>
<circle cx="158.3" cy="268.4" r=".29"/>
<circle cx="158.3" cy="268.3" r=".34"/>
</g>
<g fill="#000">
<path d="M51.6 32l2.2-.4v.7zM51.6 38.8l2.2-.4v.8zM130.5 38.4l2.2 .4-2.2 .4zM132.2 31.6l2.2 .4-2.2 .3zM51.6 53.6l2.2-.3v.7zM51.6 44.7l2.2-.4v.8zM51.6 49l2.2-.4v.8zM64.2 48.6l2.3 .4-2.3 .4zM75.9 53.3l2.2 .3-2.2 .4zM85.7 44.3l2.3 .4-2.3 .4zM154.1 53.9l.4 .5-1.5 1.1zM160.4 56.6l.5 .4-1.4 1.3z"/>
<path d="M44.6 58.3l.4 2.2h-.8zM49.4 66.1l2.2 .3-2.2 .4zM52.5 66.4l2.2-.3v.7zM150.3 65l.4 2.3h-.8zM149.9 75.9h.8l-.4 2.2zM158.2 61.8l1.3 1.4-.5 .3zM159.4 58.8l1.7 .8-.4 .5zM170.6 58.3l.4 2.2h-.7zM47.5 85.3l2.2 .4-2.2 .4zM52.5 85.7l2.2-.4v.8zM55.6 97.8l.7 1.7-.5 .2zM132.2 84.3l2.2 .4-2.2 .3z"/>
<path d="M135.3 84.7l2.3-.4v.7zM53 99l.6 1.8-.6 .1zM78 99.7l.4 1.9h-.7zM92.2 99.2l.7 1.8-.6 .1zM106.4 98.7l.7 1.8-.6 .1zM150.4 117.2l.4 2.3h-.8zM159.8 111.8l1.7 .6-.3 .6zM44.2 134.8h.8l-.4 2.2zM124.5 135.8l1.9 .5-.3 .6zM150 128.1h.8l-.4 2.2zM159.5 137l1.6 1-.4 .4zM170.3 134.8h.7l-.4 2.2z"/>
<path d="M51.6 155.2l2.2-.3v.7zM56.4 154.9l2.3 .3-2.3 .4zM94.3 151.8l2.2-.3v.7zM127 146l2.2-.4v.7zM132.2 145.6l2.2 .4-2.2 .3zM132.2 151.5l2.2 .3-2.2 .4zM155.9 140.3l1.5 1.1-.4 .4zM165.1 192.5l.3 2.2h-.7zM164.7 265.3h.7l-.3 2.2z"/>
</g>
<g fill="none" stroke="#f00" stroke-width=".25">
<path d="M2.4 158.6h.3M2.7 158.6h.2M3 158.6h.1M3.1 158.6h.2M3.3 158.6h.5M3.9 158.6h.1M3.9 158.6h.3M4.2 158.6h.4M4.6 158.6h.4M5 158.6h.5M5.5 158.6h.2M5.8 158.6h.1"/>
<path d="M5.9 158.6h.2M6.2 158.6h.4M6.7 158.6h1.1M7.8 158.6h.1M7.9 158.6h.3M8.2 158.6h.1M8.4 158.6h.2M8.6 158.6h.1M8.8 158.6h.2M9 158.6h.5M9.1 152.4v.3M9.1 152.9v.2"/>
<path d="M9.1 153.2v.3M9.1 154.1v.3M9.1 154.5v.3M9.1 154.9v.3M9.1 155.2v.4M9.1 155.7v.2M9.1 156.1v.2M9.1 156.5v.3M9.1 156.9v.4M9.1 157.3v.3M9.1 158.1v.3M9.1 158.6v.1"/>
<path d="M9.1 158.8v.4M9.1 159.8v.3M9.1 152.7h.1M9.1 152.8v.1M9.1 153.5v.1M9.1 155.6v.1M9.1 156.4v.1M9.1 158.5h.1M9.1 159.2v.1M9.1 153.1h.1M9.1 154.1h.1M9.1 154.4h.1"/>
<path d="M9.1 154.8h.1M9.1 155.2h.1M9.1 156.5h.1M9.1 156.9h.1M9.1 158h.1M9.1 158.4h.1M9.1 158.8h.1M9.1 159.7h.1M9.1 153.7v.3M9.1 157.6v.4M9.1 159.3v.4M9.1 156v.1"/>
<path d="M9.5 158.6h.1M9.6 158.6h.3M9.9 158.6h.3M10.3 158.6h.3M10.7 158.6h.5M11.2 158.6h.2M11.4 158.6h.2M11.6 158.6h.2M11.9 158.6h.4M12.4 158.6h.3M12.7 158.6h.8M13.5 158.6h.1"/>
<path d="M13.5 158.6h.3M13.9 158.6h.1M14.1 158.6h.1M14.3 158.6h.1M14.4 158.6h.2M14.7 158.6h.5M15.2 158.6h.1M15.2 158.6h.3M15.6 158.6h.1M9.1 160.1v.3M9.1 160.5v.3M9.1 160.9v.3"/>
<path d="M9.1 161.4v.2M9.1 161.8v.2M9.1 162.2v.3M9.1 162.6v.3M9.1 163v.3M9.1 163.7v.3M9.1 164.3v.1M9.1 164.5v.3M9.1 165.1v.3M9.1 165.8v.3M9.1 166.2v.3M9.1 166.6v.3"/>
<path d="M9.1 167.1v.2M9.1 167.5v.2M9.1 167.9v.3M9.1 168.3v.3M9.1 168.7v.3M9.1 169.4v.3M9.1 169.9v.2M9.1 170.3v.2M9.1 170.7v.3M9.1 171.5v.3M9.1 171.9v.3M9.1 172.3v.3"/>
<path d="M9.1 172.8v.1M9.1 173.1v.3M9.1 173.6v.3M9.1 173.9v.3M9.1 174.3v.4M9.1 174.7v.3M9.1 175.6v.2M9.1 176v.2M9.1 176.4v.3M9.1 177.2v.3M9.1 177.5v.3M9.1 177.9v.4"/>
<path d="M9.1 178.4v.4M9.1 178.8v.4M9.1 179.2v.3M9.1 179.6v.3M9.1 161.3v.1M9.1 162.1h.1M9.1 164.1v.1M9.1 164.9v.1M9.1 167h.1M9.1 167.7v.1M9.1 169.8v.1M9.1 170.2v.1"/>
<path d="M9.1 170.6v.1M9.1 172.6v.1M9.1 173.4v.1M9.1 175.5v.1M9.1 175.9h.1M9.1 176.2v.2M9.1 178.3v.1M9.1 160.1h.1M9.1 160.5h.1M9.1 160.9h.1M9.1 162.2h.1M9.1 162.6h.1"/>
<path d="M9.1 163.7h.1M9.1 164.1h.1M9.1 164.5h.1M9.1 165.8h.1M9.1 166.2h.1M9.1 166.5h.1M9.1 167.9h.1M9.1 168.2h.1M9.1 169.4h.1M9.1 169.8h.1M9.1 170.1h.1M9.1 171.4h.1"/>
<path d="M9.1 171.8h.1M9.1 172.2h.1M9.1 173.5h.1M9.1 173.9h.1M9.1 174.3h.1M9.1 175.4h.1M9.1 175.8h.1M9.1 177.1h.1M9.1 177.5h.1M9.1 177.9h.1M9.1 179.2h.1M9.1 179.6h.1"/>
<path d="M9.1 180h.1M9.1 163.3v.4M9.1 165.4v.3M9.1 169v.3M9.1 171.1v.3M9.1 175v.4M9.1 176.7v.4M9.1 161.6v.2M9.1 167.3v.1M9.1 173v.1M9.1 180v.3M9.1 180.4v.3"/>
<path d="M9.1 181.3v.2M9.1 181.7v.2M9.1 182.1v.3M9.1 182.8v.3M9.1 183.2v.3M9.1 183.6v.3M9.1 184v.3M9.1 184.5v.3M9.1 184.9v.3M9.1 185.3v.3M9.1 185.7v.3M9.1 186.1v.3"/>
<path d="M9.1 181.1v.1M9.1 181.5v.1M9.1 181.9v.1M9.1 184.4h.1M9.1 181.1h.1M9.1 182.8h.1M9.1 183.2h.1M9.1 183.6h.1M9.1 183.9h.1M9.1 184.9h.1M9.1 185.3h.1M9.1 185.6h.1"/>
<path d="M9.1 180.7v.4M9.1 182.4v.4"/>
</g>
<g font-size="3.1">
<text x="91.9" y="31.9">4450</text>
<text x="74.8" y="38.7">CLEAR OPEN SIZE 4360</text>
<text x="65.2" y="44.7">1970</text>
<text x="58" y="48.9">800</text>
<text x="59.3" y="53.6">1400</text>
<text x="36.6" y="66.4">50</text>
<text x="150.4" y="69.2" transform="rotate(90 150.4 69.2)">701</text>
<text x="37.2" y="85.6">100</text>
<text x="44.7" y="89.7" transform="rotate(90 44.7 89.7)">4230</text>
<text x="142.7" y="84.6">50</text>
<text x="170.7" y="98" transform="rotate(90 170.7 98)">4230</text>
<text x="150.5" y="121.4" transform="rotate(90 150.5 121.4)">701</text>
<text x="117.7" y="145.9">400</text>
<text x="42.6" y="155.2">400</text>
<text x="109.6" y="151.4">2154,5</text>
<text x="165.1" y="214.1" transform="rotate(90 165.1 214.1)">CLEAR OPENING 3970</text>
</g>
<g font-size="2.8">
<text x="30.2" y="188" transform="rotate(90 30.2 188)">TITLE:- FINAL ASSEMBLY</text>
<text x="30.3" y="261.6" transform="rotate(90 30.3 261.6)">NIHVA TECHNOLOGIES</text>
<text x="27.1" y="265.9" transform="rotate(90 27.1 265.9)">PVT. LTD. PUNE</text>
</g>
<g font-size="2.6">
<text x="158" y="12.4" transform="rotate(90 158 12.4)">EXISTING I SECTION</text>
<text x="171.2" y="16.9" transform="rotate(90 171.2 16.9)">WELDING</text>
<text x="154.9" y="27.1" transform="rotate(90 154.9 27.1)">350 X 170</text>
<text x="167.3" y="68.9" transform="rotate(90 167.3 68.9)">12 MM PLATE</text>
<text x="160.5" y="75.2" transform="rotate(90 160.5 75.2)">WELD TO FRAME</text>
<text x="163.7" y="75" transform="rotate(90 163.7 75)">15 MM PLATE</text>
<text x="178.4" y="125.8" transform="rotate(90 178.4 125.8)">350 X 370 X 12 MM PLATE</text>
<text x="77.3" y="145.1" transform="rotate(90 77.3 145.1)">HANDLE LOCATION AT MIDDLE</text>
<text x="136.7" y="145.2" transform="rotate(90 136.7 145.2)">HINGES</text>
<text x="63.1" y="158.1" transform="rotate(90 63.1 158.1)">BOTTOM STOPPER</text>
<text x="102.3" y="158.9" transform="rotate(90 102.3 158.9)">BOTTOM STOPPER</text>
<text x="119.8" y="161.8" transform="rotate(90 119.8 161.8)">TOP STOPPER</text>
<text x="70.9" y="163" transform="rotate(90 70.9 163)">TOP STOPPER</text>
<text x="173" y="162.9" transform="rotate(90 173 162.9)">WELDING</text>
<text x="182.1" y="183.3" transform="rotate(90 182.1 183.3)">200 X 175</text>
<text x="185.2" y="183.1" transform="rotate(90 185.2 183.1)">EXISTING SECTION</text>
</g>
<g font-size="2.5">
<text x="10.7" y="9.2" transform="rotate(90 10.7 9.2)">REV NO.</text>
<text x="4.9" y="13.1" transform="rotate(90 4.9 13.1)">01</text>
<text x="4.7" y="30.5" transform="rotate(90 4.7 30.5)">HANDLE POSITION CHMAGE &amp; HINGE MAKE BY BOLTING</text>
<text x="10.7" y="41.8" transform="rotate(90 10.7 41.8)">REV NO.</text>
<text x="4.8" y="106.2" transform="rotate(90 4.8 106.2)">25-06-22</text>
<text x="10.8" y="108.5" transform="rotate(90 10.8 108.5)">Date</text>
<text x="11" y="127.5" transform="rotate(90 11 127.5)">Revised By</text>
<text x="14.1" y="208.4" transform="rotate(90 14.1 208.4)">16/06/2022</text>
<text x="17.7" y="208.3" transform="rotate(90 17.7 208.3)">16/06/2022</text>
<text x="3.5" y="230" transform="rotate(90 3.5 230)">SCALE: NTS</text>
<text x="7.2" y="231.2" transform="rotate(90 7.2 231.2)">DWG NO:-NIHVA/22-23/MFG/0024</text>
<text x="10.8" y="230.3" transform="rotate(90 10.8 230.3)">PRODUCT - SWING DOOR</text>
<text x="14.4" y="230.3" transform="rotate(90 14.4 230.3)">LOCATION -</text>
<text x="18" y="230.4" transform="rotate(90 18 230.4)">CLIENT - NIHVA TECHNOLOGIES PVT.LTD</text>
<text x="3.5" y="252.7" transform="rotate(90 3.5 252.7)">SCALE:--</text>
<text x="3.5" y="265.3" transform="rotate(90 3.5 265.3)">1:1</text>
<text x="3.5" y="271" transform="rotate(90 3.5 271)">SHEET: 01 OF 01</text>
<text x="7.2" y="280" transform="rotate(90 7.2 280)">REV- 0</text>
</g>
<g font-size="2.1">
<text x="21.3" y="197.9" transform="rotate(90 21.3 197.9)">NAME</text>
<text x="21.1" y="211.5" transform="rotate(90 21.1 211.5)">DATE</text>
<text x="21.3" y="222.1" transform="rotate(90 21.3 222.1)">SIGN</text>
<text x="21" y="262.6" transform="rotate(90 21 262.6)">Website:- www.nihva.com</text>
<text x="22.9" y="265" transform="rotate(90 22.9 265)">Email:- info@nihva.com</text>
<text x="25" y="266.3" transform="rotate(90 25 266.3)">Tel : 020 66304033</text>
</g>
<g font-size="1.9">
<text x="11.3" y="187.2" transform="rotate(90 11.3 187.2)">APPRD.</text>
<text x="14.9" y="187.1" transform="rotate(90 14.9 187.1)">CHECK</text>
<text x="18.1" y="187.2" transform="rotate(90 18.1 187.2)">DRAWN</text>
<text x="11" y="197.1" transform="rotate(90 11 197.1)">V. TARAK</text>
<text x="14.6" y="196.9" transform="rotate(90 14.6 196.9)">M. SUTAR</text>
<text x="18.2" y="197" transform="rotate(90 18.2 197)">KISHAN</text>
</g>
<text font-size="1.8" x="3.8" y="193.4" transform="rotate(90 3.8 193.4)">ALL DIMENSION ARE IN mm</text>
<text font-size="1.7" x="7.5" y="187.2" transform="rotate(90 7.5 187.2)">If any queries contact : design@nihva.com</text>
</svg>
